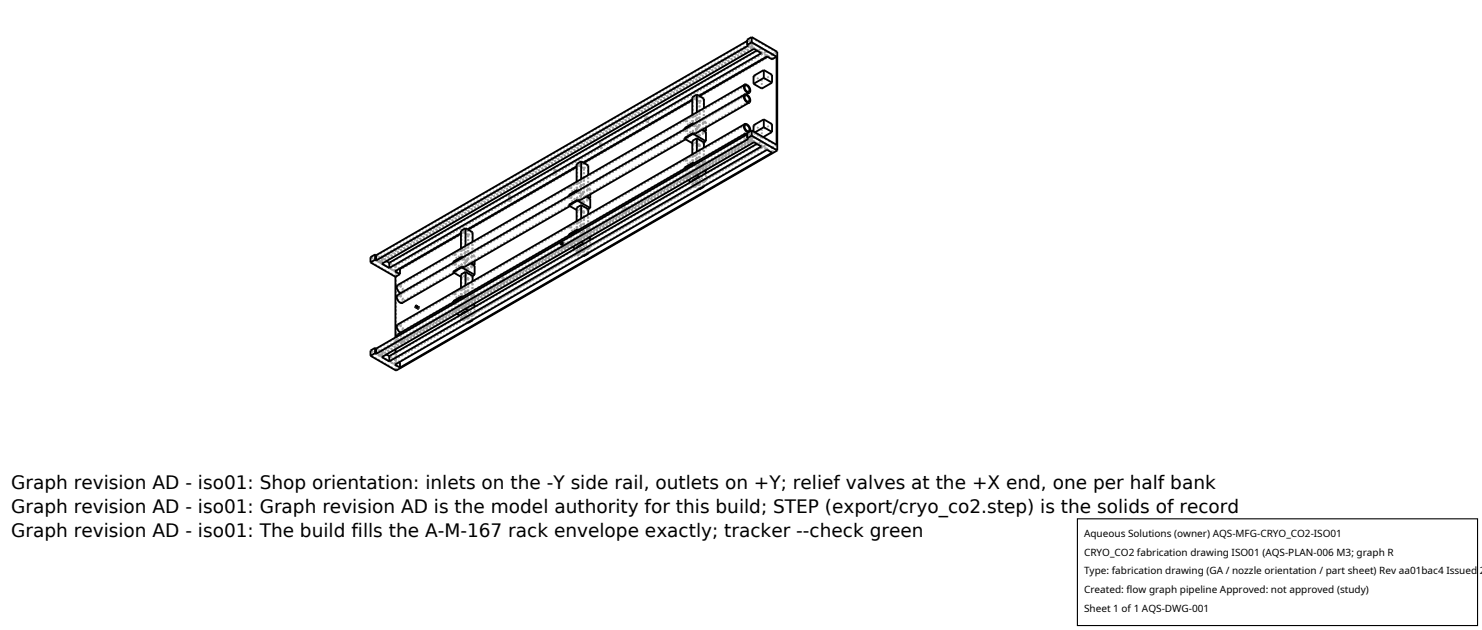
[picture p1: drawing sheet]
<svg xmlns="http://www.w3.org/2000/svg" width="212mm" height="90mm" viewBox="0 0 212 90" stroke-linecap="round" stroke-linejoin="round" font-family="sans-serif">
<g fill="none" stroke="#a0a0a0" stroke-width=".26" stroke-dasharray=".3 .3" stroke-linecap="butt">
<path d="M92.1 16.8l.2 .1 .2-.1M92.1 17.3l.2-.1 .2 .1M92.1 16.8v.5M92.5 16.7h-.3l-.1 .1M92.5 16.8v-.1M92.5 17.3l-.1 .2-.3-.2M92.5 16.8v.5M97.8 18.5l1.2-.7M97.8 18.6v-.1M97.8 17.1l1.2-.7M97.8 17.2v-.1M97.8 18.6l.5 .6v.4l-.1 .2"/>
<path d="M97.8 17.2l.5 .6v.4l-.1 .1M98.2 19.8l-.4-.1M98.2 18.3h-.4M98.2 19.8l-.3 .1M98.2 18.3l-15.3 8.9M98.9 14.3l1-.6M98.9 14.2l.3-.1M98.9 17.4v-1M98.9 18.8v-.1M99 18.8v-.1M99 17.4v-3.5M99 13.9l.5-.3"/>
<path d="M99 17.9v-.1M99 16.5v-.1M99 17.9l-1.2 .7M99 16.5l-1.2 .7M99 17.9l.5 .6v.4l-.1 .2M99 16.5l.5 .6v.3l-.1 .2M99.2 14.1l-.3-.2M99.2 14.1l.6-.4M99.4 17.6l-.2 .1M99.5 17v-1M99.5 17l-.6 .4M99.5 18.4l-.6 .4"/>
<path d="M99.5 18.4v-.1M99.5 18.3l-.6 .4M99.5 19.8l-.5 .3M99.5 18.4l-.5 .3M99.5 18.5v-.1M99.5 18.5l-.5 .3M99.5 17.1v-3.5M99.5 17.1l-.5 .3M99.6 19.5v-1.4M99.6 19.6l-1.8-1.1M99.6 19.5l-1.8-1.1M99.6 18.1l-1.8-1"/>
<path d="M99.9 19.4l-.3 .2M99.9 19.4v-.1M99.9 19.3l-.3 .2M99.9 18l-.3 .1M99.9 18v-3.5M99.9 14.5l-.7-.4M99.9 18l-1-.6M99.9 19.4l-1-.6M99.9 19.3l-1-.6M99.9 19.3l-.9-.6M99.9 19.4l-.9-.6M99.9 14.5l.6-.3"/>
<path d="M99.9 14.5l-.9-.6M99.9 18l-.9-.6M100.3 18.5l-1.3-.7M100.4 18.5l-1.4-.8M100.5 18.9l-.6 .4M100.5 19v-.1M100.5 19l-.6 .4M100.5 18.9l-1-.5M100.5 19l-1-.5M100.5 17.6v-3.4M100.5 17.6l-.6 .4M100.5 14.2l-1-.6"/>
<path d="M100.5 17.6l-1-.5M100.5 17.6v-2.1M100.5 14.1l-.6 .4M100.5 17.6l-1-.6M100.5 19l-1-.6M100.5 18.9l-1-.6M100.7 18.8l-.2 .1M100.8 18.9l-.3 .1M100.8 18.2v-.8M100.8 17.4l-.3 .2M100.8 17.4l-1.8-1M106.2 19.5l.3 .6 .3 .2h.2"/>
<path d="M106.4 19.3l-49.5 28.6M106.4 17.9l-49.5 28.6M106.4 13.6l-49.5 28.6M106.4 12.2l-49.5 28.6M106.6 19.1l-7.2 4.2M106.6 13.5l-7.2 4.1M106.6 19.2l.1 .1M106.7 19.3l.3 .4-.1 .4M106.7 5.9l.2-.1M106.7 19.2l.2-.1M106.8 19.7v-.7M106.8 19l.6-.3"/>
<path d="M106.8 19.7l.6-.3M106.8 6.4v-.7M106.8 5.7l.6-.3M106.8 6.4l.6-.4M106.9 5.8l-.2-.1M106.9 19.1l-.2-.1M106.9 19.8v-.7M106.9 6.5v-.7M106.9 19.8v-.6M106.9 6.5v-.6M106.9 18.9h.1M106.9 18.7l-49.5 28.6"/>
<path d="M106.9 14.5l-49.5 28.6M106.9 13.1l-49.5 28.6M107 18.9l.1-.1M107 18.9l-.3 .1M107.3 19.4l-.4-.2M107.3 19.4l-53 30.7M107.3 6.1l-53 30.6M107.3 6.8v-.7M107.3 6.8l-53 30.6M107.3 6.1l-.4-.2M107.3 6.8l-.4-.3M107.4 19.4v-.7"/>
<path d="M107.4 6v-.6M107.4 19.5l-53.1 30.6M107.4 6.2l-53.1 30.6M107.4 6.8v-.6M107.4 6.8l-53.1 30.6M107.6 19.6l-.2-.1M107.6 6.3l-.2-.1M107.6 6.9l-.2-.1M107.6 6.9v-.6M107.6 19l.2-.1M107.6 19v-.2M107.7 7v-.8"/>
<path d="M108.1 7.2l.6-.4M108.7 6.8l-1-.6M108.7 7.6v-.8M108.7 7.6v-.7M108.8 19.7v-1.1M108.8 12.7v-1.2M108.8 19.7l-1.2-.7M108.8 18.6l-1.2-.7M108.8 11.5l-1.2-.7M109 19.6l-.2 .1M109.5 7.4l-.8-.5M109.5 8v-.6"/>
<path d="M109.5 8l-.8-.4M109.6 8.1v-.8M109.6 8.1l.7-.4M110.3 7.7l-.7-.4M110.3 8.5v-.8M110.3 17.7l-1.5 .9M110.3 10.7l-1.5 .8M110.3 8.4v-.7M110.3 7.7l.6-.3M110.3 8.4l.6-.3M110.3 8.4l-3.5-2M110.3 7.7l-3.5-2"/>
<path d="M110.9 8.1v-.7M110.9 7.4l-3.5-2M110.9 8.1l-3.5-2.1M52.9 36.7l3.7 2.1M53 37.4v-.6M53 36.8l.6-.4M53 37.4l.6-.3M53.6 37.1v-.7M53.8 37.1v-.6M53.8 36.5l53.1-30.6M53.8 37.1l53.1-30.6M54.3 37.4v-.7"/>
<path d="M54.3 37.4l-.5-.3M54.3 36.7l-.5-.2M54.3 37.4v-.6M54.5 36.9l53.2-30.7M54.5 37.7v-.8M54.5 37.6l-.2-.2M54.5 36.9l-.2-.1M54.5 37.6v-.7M54.5 36.9l53.1-30.6M54.5 37.6l53.1-30.7M55.2 37.3l-.7-.4M55.7 37.6l53-30.7"/>
<path d="M55.7 38.2v-.6M55.7 38.2l53-30.6M56.4 38l53.2-30.7M56.4 38.7v-.7M56.4 38l53.1-30.6M56.4 38l-.7-.4M56.4 38.6v-.6M56.4 38.6l53.1-30.6M56.4 38.6l-.7-.4M56.5 39.5v-.7M56.5 38.8l.6-.3M56.5 39.5l.6-.4"/>
<path d="M56.5 39.5l-3.5-2.1M56.5 38.8l-3.5-2M56.6 38.8l54.4-31.4M57.1 38.4l-.7-.4M57.1 39.1v-.6M57.1 38.5l-3.5-2.1M57.1 39.1l-3.5-2M64.7 37.6l1.3-.7M64.7 37.7h.1M64.7 37.7v-.1M64.7 36.2l1.3-.7M64.7 36.3h.1"/>
<path d="M64.7 36.3v-.1M64.8 37.7l.4 .6v.3l-.1 .2M64.8 36.3l.4 .6v.3l-.1 .2M65.1 38.8h-.4M65.1 37.4h-.4M65.1 38.8l-.2 .2M65.1 37.4l-7.6 4.4M65.8 33.4l1.1-.6M65.8 33.3l.3-.2M65.8 36.5v-1M65.8 37.9v-.1M65.9 37.9v-.1"/>
<path d="M65.9 36.5v-3.5M65.9 33l.6-.3M66 37v-.1M66 35.6v-.1M66 37l-1.3 .7M66 35.6l-1.3 .7M66 37l.4 .6 .1 .3-.2 .2M66 35.6l.4 .6 .1 .3-.2 .2M66.1 33.1l-.3-.1M66.1 33.1l.7-.3M66.3 36.7h-.2M66.5 36.1v-1"/>
<path d="M66.5 36.1l-.7 .4M66.5 37.5l-.7 .4M66.5 37.5v-.1M66.5 37.4l-.7 .4M66.5 38.9l-.6 .3M66.5 37.5l-.6 .3M66.5 37.6v-.1M66.5 37.6l-.6 .3M66.5 36.1v-3.4M66.5 36.1l-.6 .4M66.6 39.9v-1.3M66.6 38.5v-1.3"/>
<path d="M66.6 39.9l-.8-.4M66.6 38.6l-1.9-1M66.6 38.5l-1.8-1M66.6 37.2l-1.9-1M66.9 39.8l-.3 .1M66.9 38.5l-.3 .1M66.9 38.5v-.1M66.9 38.4l-.3 .1M66.9 37.1l-.3 .1M66.9 37.1v-3.6M66.9 33.5l-.8-.4M66.9 37.1l-1.1-.6"/>
<path d="M66.9 39.8l-1.1-.6M66.9 38.5l-1.1-.6M66.9 38.4l-1.1-.6M66.9 39.8l-1-.6M66.9 38.4l-1-.6M66.9 38.4l-1-.5M66.9 37v-3.4M66.9 33.6l.6-.4M66.9 33.6l-1-.6M66.9 37l-1-.5M67.2 37.6l-1.2-.7M67.3 37.6l-1.3-.8"/>
<path d="M67.5 39.4l-.6 .4M67.5 39.4l-1-.5M67.5 38l-.6 .4M67.5 38.1v-.1M67.5 38.1l-.6 .3M67.5 38l-1-.5M67.5 38.1l-1-.5M67.5 36.7v-3.5M67.5 36.7l-.6 .3M67.5 33.2l-1-.5M67.5 36.7l-1-.6M67.5 36.7v-2.2"/>
<path d="M67.5 33.2l-.6 .3M67.5 38.1l-1-.6M67.5 38l-1-.6M67.7 37.9l-.2 .1M67.8 37.9l-.3 .2M67.8 37.3v-.8M67.8 36.5l-.3 .2M67.8 36.5l-1.8-1M71.7 39.8h.3M72 39.7l-.3 .1M72 39.8v-.1M72.7 28.1h.2"/>
<path d="M72.7 28.6h.2M72.7 28.1v.5M72.9 28l-.2 .1M72.9 28.1v-.1M72.9 28.6l-.1 .1-.1-.1M72.9 28.1v.5M79.2 24.3h.2M79.2 24.9l.2-.1M79.2 24.3v.6M79.4 24.3h-.2M79.4 24.8v.1M79.4 24.9h-.1h-.1"/>
<path d="M79.4 24.3v.6M80.2 34.9l.2-.2M80.3 34.9v-.1l.1-.1M80.3 34.9l.1 .1M80.4 34.7v.1M80.4 34.7l.1 .1M80.4 35.3l.2-.1M80.4 35l.2-.1M80.4 34.9l.1-.1M80.4 34.8h.3M80.4 35.3v-.3M80.4 34.9v-.1"/>
<path d="M80.4 34.8l-.1 .1M80.5 35h-.1M80.5 35l-.1-.1M80.5 35.1v-.1M80.5 34.8l.1 .1M80.5 35.1l.2 .1M80.6 35.2l.1 .1M80.6 34.9l.1 .1M80.6 34.9l-.1 .1M80.6 34.9h.1M80.6 34.7l-.2 .1M80.7 35.3h-.2h-.1"/>
<path d="M80.7 35l-.2 .1M80.7 34.9h-.1M80.7 34.8l-.1-.1M80.7 35.3v-.3M80.7 34.9l.1 .1M80.7 34.9v-.1M80.7 35.2l.1-.2M80.8 35.2l.1-.2M80.8 35.2l.1 .1M80.8 35h.1M80.9 35.3l.1-.2M80.9 35l-.2 .2"/>
<path d="M80.9 35l.1 .1M81 35.1l-.2 .1M81 35.1l-.1 .2M81.3 35l1.2-.7M81.3 33.7l1.2-.7M81.3 35v-.1M81.3 33.8v-.1M81.3 32.3l1.2-.7M81.3 32.4v-.1M81.3 28l1.2-.7M81.3 28.2v-.2M81.3 26.6l1.2-.7"/>
<path d="M81.3 26.8v-.2M81.3 33.8l.4 .6 .1 .3-.2 .2M81.3 32.4l.4 .6 .1 .3-.2 .2M81.3 28.2l.4 .6 .1 .3-.2 .2M81.3 26.8l.4 .6 .1 .3-.2 .2M81.6 34.9h-.3M81.6 33.5h-.3M81.6 29.3l-.3-.1M81.6 27.9l-.3-.1M81.6 34.9l-15.3 8.9M81.6 33.5l-15.3 8.9M81.6 29.3l-.2 .1"/>
<path d="M81.6 27.9l-15.3 8.8M81.8 35.3l-.5-.3M82.4 23.8l1-.5M82.4 23.8l.3-.2M82.4 36l.6-.4M82.4 26.9v-.9M82.4 36v-.6M82.4 34v-.1M82.4 32.6v-1M82.4 28.3v-.1M82.4 36.4h.2M82.4 35.9h.2"/>
<path d="M82.4 36.4v-.5M82.4 35.9v-.6M82.4 35.9l.6-.3M82.4 32.6v-2.9M82.4 26.9v-3.4M82.4 23.5l.6-.4M82.5 34.3v-.1M82.5 33.1v-.1M82.5 31.7v-.1M82.5 27.5v-.2M82.5 26.1v-.2M82.5 34.2l-1.2 .7"/>
<path d="M82.5 33.1l-1.2 .7M82.5 31.7l-1.2 .7M82.5 27.5l-1.2 .7M82.5 26.1l-1.2 .7M82.5 33.1l.5 .6v.3l-.1 .2M82.5 31.7l.5 .6v.3l-.1 .2M82.5 27.5l.5 .6v.3l-.1 .2M82.5 26.1l.5 .6v.3l-.1 .2M82.6 35.8l-.2 .1M82.6 36.4h-.2M82.6 35.9v-.1M82.6 36.4v-.5"/>
<path d="M82.7 23.6l-.3-.2M82.7 36.2l-.3-.2M82.7 36.2l.6-.4M82.7 23.6l.6-.4M82.9 34.2h-.4M82.9 32.8h-.3M82.9 27.2h-.3M83 34.6l-.5-.3M83 26.6v-1M83 26.6l-.6 .3M83 35.6v-.6M83 33.6l-.6 .4"/>
<path d="M83 33.6v-.1M83 33.5l-.6 .4M83 32.2l-.6 .4M83 32.2v-1M83 28l-.6 .3M83 28v-.1M83 27.9l-.6 .3M83 35l-.6 .3M83 33.6l-.6 .3M83 29.3l-.6 .4M83 32.2v-2.9M83 26.6v-3.5"/>
<path d="M83.1 36v-1.3M83.1 34.6v-1.3M83.1 30.4v-1.3M83.1 29v-1.3M83.1 36l-.9-.5M83.1 34.7l-1.8-1M83.1 34.6l-1.8-1M83.1 33.3l-1.8-1M83.1 30.4l-.7-.4M83.1 29.1l-1.8-1.1M83.1 29l-1.8-1M83.1 27.7l-1.8-1.1"/>
<path d="M83.3 35.8l-.3-.2M83.3 35.8l15.9-9.2M83.3 36.5l-.6-.3M83.4 36.6v-.7M83.4 35.9l-.3 .1M83.4 34.6l-.3 .1M83.4 34.6v-.1M83.4 34.5l-.3 .1M83.4 33.2l-.3 .1M83.4 33.2v-3M83.4 30.2l-.3 .2M83.4 28.9l-.3 .2"/>
<path d="M83.4 28.9v-.1M83.4 28.8l-.3 .2M83.4 27.5l-.3 .2M83.4 27.5v-3.5M83.4 24l-.7-.4M83.4 27.5l-1-.6M83.4 35.9l-1-.6M83.4 34.6l-1-.6M83.4 34.5l-1-.6M83.4 33.2l-1-.6M83.4 30.2l-1-.5M83.4 28.9l-1-.6"/>
<path d="M83.4 28.8l-1-.6M83.4 36.5v-.6M83.4 36.5l.6-.3M83.4 36.5l-1-.6M83.4 34.5v-.1M83.4 34.4l-1-.5M83.4 34.5l-1-.5M83.4 33.1v-2.9M83.4 33.1l-1-.5M83.4 24l.6-.3M83.4 24l-1-.5M83.8 28.1l-1.3-.8"/>
<path d="M83.8 28l-1.3-.7M84 36.2l-.7-.4M84 35.5l-.6 .4M84 36.2v-.7M84 35.5l-1-.5M84 36.2l-1-.6M84 34.1l-.6 .3M84 34.2v-.1M84 34.2l-.6 .3M84 34.1l-1-.5M84 34.2l-1-.6M84 29.9l-.6 .3"/>
<path d="M84 32.8v-2.9M84 32.8l-.6 .3M84 29.9l-1-.6M84 32.8l-1-.6M84 28.5l-.6 .3M84 28.6v-.1M84 28.6l-.6 .3M84 28.5l-1-.6M84 28.6l-1-.6M84 27.2v-3.5M84 27.2l-.6 .3M84 23.7l-1-.6"/>
<path d="M84 27.2l-1-.6M84 36.1v-.6M84 32.8v-2.2M84 27.1v-2.1M84 23.6l-.6 .4M84 27.1l-1-.5M84 35.5l-.9-.5M84 34.1l-1-.6M84.1 33.9l-1.6-.9M84.2 33.9l-1.7-1M84.2 34l-.2 .1M84.2 28.3l-.2 .2"/>
<path d="M84.3 35.3l-.3 .2M84.3 35.3v-1M84.3 34l-.3 .2M84.3 33.8v-1.2M84.3 32.6l-.3 .2M84.3 28.4l-.3 .2M84.3 27.8v-.8M84.3 27l-.3 .1M84.3 35.3l-.9-.5M84.3 32.6l-1.8-1M84.3 27l-1.8-1.1M85.7 20.6h.2"/>
<path d="M85.7 21.1h.2M85.7 20.6v.5M85.9 20.5l-.2 .1M85.9 20.6v-.1M85.9 21.1l-.1 .1-.1-.1M85.9 20.6v.5M89 30.3l.1-.1h.3M89 29.8l.2 .1 .2-.1M89 30.3v-.5M89.4 30.2v.1M89.4 29.7h-.3l-.1 .1M89.4 30.3l-.2 .1-.2-.1"/>
<path d="M89.4 29.8v-.1M89.4 30.3v-.5M97.8 25.4l1.2-.7M97.8 24.1l1.2-.7M97.8 25.4v-.1M97.8 24.3v-.2M97.8 22.7l1.2-.7M97.8 22.8v.1M97.8 22.8v-.1M97.8 24.3l.5 .6v.3l-.1 .2M97.8 22.9l.5 .5v.4l-.1 .2M98.2 25.4l-.4-.1"/>
<path d="M98.2 24l-.4-.1M98.2 25.4l-15.3 8.8M98.2 24l-15.3 8.8M98.3 25.7l-.5-.3M98.9 26.5l.6-.4M98.9 26.5v-.6M98.9 24.4v-.1M98.9 23v-1M99 26.4v-.6M99 26.4l.5-.3M99 24.4v-.1M99 23v-2.9"/>
<path d="M99 24.7v-.1M99 23.6v-.2M99 22.1v.1M99 22.1v-.1M99 24.6l-1.2 .7M99 23.6l-1.2 .7M99 22.1l-1.2 .7M99 23.6l.5 .5v.4l-.1 .2M99 22.2l.5 .5v.4l-.1 .2M99.2 26.6l-.3-.1M99.2 26.6l.6-.3M99.4 24.7l-.4-.1"/>
<path d="M99.4 23.3h-.2M99.5 25l-.5-.3M99.5 26.1v-.6M99.5 24.1l-.6 .3M99.5 24.1v-.1M99.5 24l-.6 .3M99.5 22.7l-.6 .3M99.5 22.7v-1M99.5 25.4l-.5 .4M99.5 26.1v-.7M99.5 24l-.5 .3M99.5 24.1l-.5 .3"/>
<path d="M99.5 22.7v-2.9M99.5 22.7l-.5 .3M99.6 26.5v-1.3M99.6 25.1v-1.3M99.6 20.9v-1.3M99.6 26.5l-.9-.5M99.6 25.2l-1.8-1.1M99.6 25.1l-1.8-1M99.6 23.8l-1.8-1.1M99.6 20.9l-.7-.5M99.8 26.3l-.3-.2M99.8 26.3l9.8-5.7"/>
<path d="M99.8 27l-.6-.4M99.9 27v-.7M99.9 26.3l-.3 .2M99.9 25l-.3 .2M99.9 25v-.1M99.9 24.9l-.3 .2M99.9 23.6l-.3 .2M99.9 23.6v-2.9M99.9 20.7l-.3 .2M99.9 26.3l-1-.5M99.9 25l-1-.6M99.9 24.9l-1-.6"/>
<path d="M99.9 23.6l-1-.6M99.9 20.7l-1-.6M99.9 27l.6-.4M99.9 26.3l-.9-.5M99.9 27l-.9-.6M99.9 24.9l-.9-.6M99.9 25l-.9-.6M99.9 20.7l-.9-.6M99.9 23.6l-.9-.6M100.5 26.6l-.7-.3M100.5 26l-.6 .3M100.5 26.6v-.6"/>
<path d="M100.5 26l-1-.6M100.5 26.6l-1-.5M100.5 24.6l-.6 .3M100.5 24.7v-.1M100.5 24.7l-.6 .3M100.5 24.6l-1-.6M100.5 24.7l-1-.6M100.5 20.4l-.6 .3M100.5 23.3v-2.9M100.5 23.3l-.6 .3M100.5 20.4l-1-.6M100.5 23.3l-1-.6"/>
<path d="M100.5 23.2v-2.1M100.5 26l-.9-.6M100.5 24.6l-1-.5M100.5 23.2l-1-.5M100.6 24.4l-1.6-1M100.7 24.3l-1.7-.9M100.7 24.4l-.2 .2M100.8 25.8l-.3 .2M100.8 25.8v-1.1M100.8 24.5l-.3 .1M100.8 24.3v-1.2M100.8 23.1l-.3 .1"/>
<path d="M100.8 25.8l-.9-.5M100.8 23.1l-1.8-1.1M106.9 20.1h-.2l-.2-.1-.1-.6M106.9 20.1l-49.5 28.6M107 20.3l.2-.3-.1-.3-.4-.5M107 20.3l-7.6 4.4M107.3 20.1l-.4-.3M107.3 20.1l-53 30.6M107.3 20.1v-.7M107.4 20.1l-53.1 30.7M107.4 20.1v-.6M107.6 20.3l-.2-.2"/>
<path d="M107.6 20.3v-.7M107.7 20.3v-.7M108.1 20.5l.6-.3M108.7 20.2l-1-.6M108.7 20.9v-.7M108.7 20.9v-.6M109.5 21.3l-.8-.4M109.5 21.3v-.6M109.5 20.7l-.8-.4M109.6 21.4v-.8M110.3 21.8v-.7M110.3 21.1l-.7-.5"/>
<path d="M110.3 21.7v-.6M110.3 21.1l.6-.4M110.3 21.7l.6-.3M110.3 21.7l-3.5-2M110.3 21.1l-3.5-2.1M110.9 21.4v-.7M110.9 20.7l-3.5-2M110.9 21.4l-3.5-2M110.9 20.7l-.6 .4M53 50.8v-.7M53 50.1l.6-.3M53 50.8l.6-.4"/>
<path d="M53.6 50.4v-.6M53.8 50.5l53.1-30.7M53.8 50.5v-.7M53.8 49.8l53.1-30.6M54.3 50.7l-.5-.2M54.3 50.7v-.6M54.3 50.1l-.5-.3M54.3 50.8v-.7M54.5 50.2l53.2-30.6M54.5 51v-.8M54.5 50.9l-.2-.1M54.5 50.2l-.2-.1"/>
<path d="M54.5 50.9v-.7M54.5 50.9l53.1-30.6M54.5 50.2l53.1-30.6M55.2 50.6l-.7-.4M55.7 51.6l53-30.7M55.7 51.6v-.7M55.7 50.9l53-30.6M56.4 51.3l9.7-5.6M56.4 52.1v-.8M56.4 52l53.1-30.7M56.4 52l-.7-.4M56.4 52v-.7"/>
<path d="M56.4 51.3l53.1-30.6M56.4 51.3l-.7-.4M56.5 52.1v-1.8M56.5 49.9v-1.7M56.5 52.1l-3.6-2M56.5 52.8v-.7M56.5 52.1l.6-.3M56.5 52.8l.6-.3M56.5 52.8l-3.5-2M56.5 52.1l-3.5-2M56.6 52.9v-14.1M56.7 48.1l.3 .6 .2 .2h.3"/>
<path d="M56.9 47.9h.2M56.9 46.5h.2M56.9 42.2l.2 .1M56.9 40.8l.2 .1M57.1 51.7l-.7-.4M57.1 52.5v-.7M57.1 51.8l-3.5-2M57.1 52.5l-3.5-2.1M57.1 51.7l-.6 .4M57.1 47.8l-.3-.1M57.1 46.4l-.3-.1M57.1 42.1h-.3"/>
<path d="M57.1 40.7h-.3M57.1 47.9l.4 .5-.1 .3M57.1 46.5l.4 .4-.1 .4M57.1 42.3l.4 .4-.1 .4M57.1 40.9l.4 .4-.1 .4M57.2 47.5h.3M57.2 41.9l.3-.1M57.4 48.7h-.3l-.2-.3-.1-.3 .1-.2M57.4 47.3h-.3l-.2-.3-.1-.3 .1-.2M57.4 43.1h-.3l-.2-.3-.1-.3 .1-.3M57.4 41.7h-.3l-.2-.3-.1-.3 .1-.3M57.5 48.9l.1-.2v-.3l-.5-.6"/>
<path d="M57.5 47.5l.1-.2v-.4l-.5-.5M57.5 43.2l.1-.2v-.3l-.5-.6M57.5 41.8l.1-.2v-.3l-.5-.6M59.7 44l.1-.2M64.7 44.5l1.3-.7M64.7 43.2l1.3-.7M64.7 44.5v-.1M64.7 43.3l.1 .1M64.7 43.3v-.1M64.7 41.8l1.3-.7M64.7 41.9l.1 .1M64.7 41.9v-.1"/>
<path d="M64.8 43.4l.4 .5v.4l-.1 .2M64.8 42l.4 .5v.4l-.1 .2M65.1 44.5l-.4-.1M65.1 43.1l-.4-.1M65.1 44.5l-7.6 4.4M65.1 43.1l-7.6 4.4M65.2 44.8l-.5-.3M65.8 45.5l.7-.3M65.8 45.5v-.6M65.8 43.5v-.1M65.8 42.1v-1M65.9 45.5v-.7"/>
<path d="M65.9 45.5l.6-.3M65.9 43.5v-.1M65.9 42.1v-2.9M66 43.8v-.1M66 42.6v.1M66 42.6v-.1M66 41.2v-.1M66 43.7l-1.3 .7M66 42.6l-1.3 .7M66 41.2l-1.3 .7M66 42.7l.4 .5 .1 .4-.2 .2M66 41.2l.4 .6 .1 .3-.2 .3"/>
<path d="M66.1 45.7l-.3-.2M66.1 45.7l.7-.4M66.3 43.8l-.3-.1M66.3 42.4h-.2M66.5 44.1l-.5-.3M66.5 45.2v-.6M66.5 43.1l-.7 .4M66.5 43.1v-.1M66.5 43l-.7 .4M66.5 41.7l-.7 .4M66.5 41.7v-1M66.5 44.5l-.6 .3"/>
<path d="M66.5 45.2v-.7M66.5 43.1l-.6 .3M66.5 43.2v-.1M66.5 43.2l-.6 .3M66.5 41.8v-2.9M66.5 41.8l-.6 .3M66.6 45.6v-1.3M66.6 44.2v-1.3M66.6 45.6l-1-.6M66.6 44.3l-1.9-1.1M66.6 44.2l-1.8-1.1M66.6 42.9l-1.9-1.1"/>
<path d="M66.8 45.3l-.3-.1M66.8 45.3l15.9-9.1M66.8 46.1l-.7-.4M66.9 46.1v-.7M66.9 45.4l-.3 .2M66.9 44.1l-.3 .2M66.9 44.1v-.1M66.9 44l-.3 .2M66.9 42.7l-.3 .2M66.9 42.7v-2.9M66.9 45.4l-1.1-.6M66.9 44.1l-1.1-.6"/>
<path d="M66.9 44l-1.1-.6M66.9 42.7l-1.1-.6M66.9 46v-.6M66.9 46l.6-.3M66.9 45.4l-1-.6M66.9 46l-1-.5M66.9 44l-1-.6M66.9 44.1l-1-.6M66.9 42.7l-1-.6M67.4 45.7l-.6-.4M67.5 45.1l-.6 .3M67.5 45.7v-.6"/>
<path d="M67.5 45.1l-1-.6M67.5 45.7l-1-.5M67.5 43.7l-.6 .3M67.5 43.8v-.1M67.5 43.8l-.6 .3M67.5 43.7l-1-.6M67.5 43.8l-1-.6M67.5 42.3v-2.9M67.5 42.3l-.6 .4M67.5 42.3l-1-.5M67.5 45.7v-.7M67.5 43.7v-.1"/>
<path d="M67.5 42.3v-2.1M67.5 45l-.9-.5M67.5 43.6l-1-.6M67.5 42.3l-1-.6M67.6 43.5l-1.6-1M67.7 43.4l-1.7-1M67.7 43.5l-.2 .1M67.8 44.9l-.3 .1M67.8 44.9v-1.1M67.8 43.6l-.3 .1M67.8 43.3v-1.1M67.8 42.2l-.3 .1"/>
<path d="M67.8 44.9l-.9-.6M67.8 42.2l-1.8-1.1M71.7 40.3l.3-.1M71.7 40.3v-.5M72 40.2v.1M72 40.3h-.3M72 40.3v-.5"/>
</g>
<g fill="none" stroke="#000" stroke-width=".26">
<path d="M97.8 19.8l1.1 .6M97.9 19.9l-15.1 8.7-.3-.1M98.9 14.3l-15.5 9M98.9 14.2l-15.6 9M99 17.6l.2 .1M99 17.6v.1M99 19v.1M99 17.6l-1.2 .7v.1M99 19l-1.2 .7v.1M99 19.1l1.8 1.1M99 19.1l-1.2 .7M99.5 13.5l-.6 .4v2.5"/>
<path d="M99.5 13.5l1 .6v1.4M99.5 19.7l-.6 .4v1.9M99.5 13.5v2.5M99.5 19.7v2M99.5 19.7l1 .6M100.3 18.5l.5 .4v1.3M100.4 18.5l.4 .3M100.8 18.2v.6M100.8 18.8h-.1M106.4 19.1l-49.6 28.6-.1 .4M106.4 19.1l.3 .1M106.4 19.1l-.2 .4"/>
<path d="M106.4 17.7l-49.6 28.6-.1 .3v.3l.3 .4 .2 .2M106.4 17.7h.3l.3 .3 .1 .4v.4M106.4 17.7l-.2 .3 .1 .4 .3 .3 .3 .2M106.4 13.5l-49.6 28.6-.1 .3 .1 .4 .3 .4 .3 .1 7.5-4.3M106.4 13.5h.3l.3 .4 .2 .4-.2 .3M106.4 13.5l-.2 .3 .2 .4 .3 .4h.3M106.4 12.1l-49.6 28.6-.1 .2v.4l.2 .3 .3 .3M106.4 12.1h.3l.3 .4 .2 .4-.2 .3M106.4 12.1l-.2 .3 .2 .4 .3 .4h.3M106.4 13.7l.2-.1 .3 .3 .2 .3-.1 .3h-.3l-.2-.2-.2-.4zM106.4 17.9h.3l.2 .2 .2 .4-.1 .2h-.3l-.2-.2-.2-.4zM106.4 12.2h.3l.2 .3 .2 .3-.1 .3h-.3l-.2-.3-.2-.3z"/>
<path d="M106.6 19.2l-.2 .2M106.7 19.2h.1M106.7 19.7l.2 .1-53.2 30.7M106.7 5.9l-53 30.5M106.7 6.4l.2 .1-53.2 30.7M106.7 19.2l-53 30.6M106.7 19l-.1 .1M107 14.6l-7.6 4.5-.4-.1M107 13.2l-.4 .3M107.4 19.4l3.6 2.1M107.4 19.4l-.7 .3M107.4 5.3l3.6 2.1v14.1"/>
<path d="M107.4 5.3l-.7 .4v.7M107.4 6l3.5 2.1M107.4 6l-.7 .4M107.4 18.6l-.7 .4v.7M107.4 5.3v.7M107.4 18.6v.8M108.1 7.2l-52.5 30.3M109.1 10l1.2 .7v1.1M109.1 17l1.2 .7v1.1M109.1 18.2l1.2 .6M109.1 18.2l-1.3 .7M109.1 10v1.1"/>
<path d="M109.1 17v1.2M109.1 10l-1.5 .8v1.2M109.1 17l-1.5 .9v.9M109.1 11.1l1.2 .7M109.1 11.1l-1.5 .9M109.6 8.1l-9.7 5.6M110.3 18.8l-1.3 .8M110.3 11.8l-1.5 .9-1.2-.7M110.9 8.1l-.6 .4-.7-.4-9.8 5.6M110.9 8.1v12.6l-3.5-2.1M52.9 37.5l3.6 2M53.6 36.3l-.7 .4v.8"/>
<path d="M53.6 36.3l.1 .1M53.6 36.3v.8M53.6 37.1l-.7 .4M53.6 37.1l.1 .1M53.7 36.4v.8M54.5 37.7l53.2-30.7 1 .6-53.1 30.7zM55.2 37.3l.4 .2M55.6 37.5v.8M56.5 39.5v8.7M57.1 38.4h.1M57.1 39.2l-.6 .3M57.1 38.4v.8"/>
<path d="M64.7 37.5h.1M64.7 38.9l1.1 .6M65.8 33.4l-8.7 5M65.8 33.3l-9.4 5.4 .7 .5M66 36.7h.1M66 36.7v.1M66 38.1v.1M66 36.7l-1.3 .7v.1M66 38.1l-1.3 .7v.1M66 38.2l1.8 1M66 38.2l-1.3 .7M66 36.8h.1"/>
<path d="M66 36.8l-1.3 .7M66.5 32.6l-.7 .4v2.5M66.5 32.6l1 .6v1.3M66.5 38.8l-.7 .4v1.9M66.5 32.6v2.5M66.5 38.8v1.9M66.5 38.8l1 .6M67.2 37.6l.6 .3v1.3M67.3 37.6l.5 .2M67.5 39.4v.8M67.8 37.3v.5M67.8 39.2l-.3 .2"/>
<path d="M67.8 37.8l-.1 .1M80.2 34.6l.2 .1v.1l-.1 .1-.2-.1M80.2 34.6v.2h-.1M80.2 34.6l-.1 .2M81.3 33.6h.1M81.3 29.4l1.1 .6M81.3 27.9v.1M81.4 29.4l-15.1 8.7h-.3M81.8 35.3l.4 .2M82.4 23.8l-15.5 9M82.4 23.8l-15.6 9M82.5 32.8h.1"/>
<path d="M82.5 27.1l.1 .1M82.5 32.9h.1M82.5 32.9l-1.2 .7M82.5 27.1v.1M82.5 28.5v.1M82.5 32.8v.1M82.5 27.1l-1.2 .7v.1M82.5 28.5l-1.2 .7v.2M82.5 32.8l-1.2 .7v.1M82.5 28.6l1.8 1.1M82.5 28.6l-1.2 .8M82.5 27.2v.1"/>
<path d="M82.5 27.2l-1.2 .7M83 34.6l.4 .2M83 23l-.6 .4v2.6M83 23l1 .6v1.4M83 29.3l-.6 .4v1.9M83 34.9l-.6 .4v.1M83 23v2.6M83 29.3v1.9M83 34.9v.1M83 34.9l.1 .1M83 29.3l1 .6M83.8 28.1l.5 .3v1.3"/>
<path d="M83.8 28l.5 .3M84 36.2h.1M84 29.9v.7M84 36.1v.1M84 36.2l-.7 .3M84.1 33.9l.2 .1v.3M84.2 33.9h.1M84.3 27.8v.5M84.3 33.8v.1M84.3 33.9l-.1 .1M84.3 29.7l-.3 .2M84.3 28.3h-.1"/>
<path d="M97.8 24v.1M98.3 25.7l.4 .3M99 23.2l.2 .1M99 23.3v.1M99 23.3l-1.2 .7M99 23.2v.1M99 23.2l-1.2 .7v.1M99.5 25l.4 .3M99.5 25.4l-.6 .4v.1M99.5 25.4v.1M99.5 25.4h.1M100.5 26.6v.1"/>
<path d="M100.5 20.3v.8M100.5 26.7l-.7 .3M100.6 24.4l.2 .1v.2M100.7 24.3l.1 .1M100.8 24.3v.1M100.8 24.4h-.1M100.8 20.2l-.3 .1M108.1 20.5l-52.5 30.4M111 21.5l-54.4 31.4-3.7-2.1M53.6 49.7l-.7 .4v.7M53.6 50.4l-.7 .4M53.6 50.4l.1 .1"/>
<path d="M53.6 49.7v.7M53.6 49.7l.1 .1M53.7 49.8v.7M54.5 51l53.2-30.7 1 .6-53.1 30.7zM55.2 50.6l.4 .3M55.6 50.9v.7M56.4 52.1l53.2-30.7 .7 .4-53.2 30.7zM56.5 49.9v.4M57.1 51.7v.8M59.5 43.7l.3 .1v.2l-.1 .1-.3-.2M59.5 43.7v.1l-.1 .1M59.5 43.7l-.1 .2"/>
<path d="M64.7 43.1h.1M65.2 44.8l.4 .2M66 42.3l.1 .1M66 42.4h.1M66 42.4l-1.3 .7M66 42.3v.1M66 42.3l-1.3 .7v.1M66.5 44.1l.4 .2M66.5 44.5l-.7 .3v.1M66.5 44.5v.1M66.5 44.5h.1M67.4 45.7h.1"/>
<path d="M67.5 45.7h.1M67.5 45.7l-.7 .4M67.6 43.5l.2 .1v.2M67.7 43.4l.1 .1M67.8 43.5h-.1M67.8 43.3v.2"/>
</g>
<path d="M153.9 74.1h57.1v15.2h-57.1z" fill="#fff" stroke="#000" stroke-width=".16"/>
<g font-size="2.6">
<text x="1.6" y="69.8">Graph revision AD - iso01: Shop orientation: inlets on the -Y side rail, outlets on +Y; relief valves at the +X end, one per half bank</text>
<text x="1.6" y="73.3">Graph revision AD - iso01: Graph revision AD is the model authority for this build; STEP (export/cryo_co2.step) is the solids of record</text>
<text x="1.6" y="76.7">Graph revision AD - iso01: The build fills the A-M-167 rack envelope exactly; tracker --check green</text>
</g>
<g font-size="1.4">
<text x="154.8" y="76.6">Aqueous Solutions (owner) AQS-MFG-CRYO_CO2-ISO01</text>
<text x="154.8" y="79.3">CRYO_CO2 fabrication drawing ISO01 (AQS-PLAN-006 M3; graph R</text>
<text x="154.8" y="82">Type: fabrication drawing (GA / nozzle orientation / part sheet) Rev aa01bac4 Issued 2</text>
<text x="154.8" y="84.7">Created: flow graph pipeline Approved: not approved (study)</text>
<text x="154.8" y="87.4">Sheet 1 of 1 AQS-DWG-001</text>
</g>
</svg>
